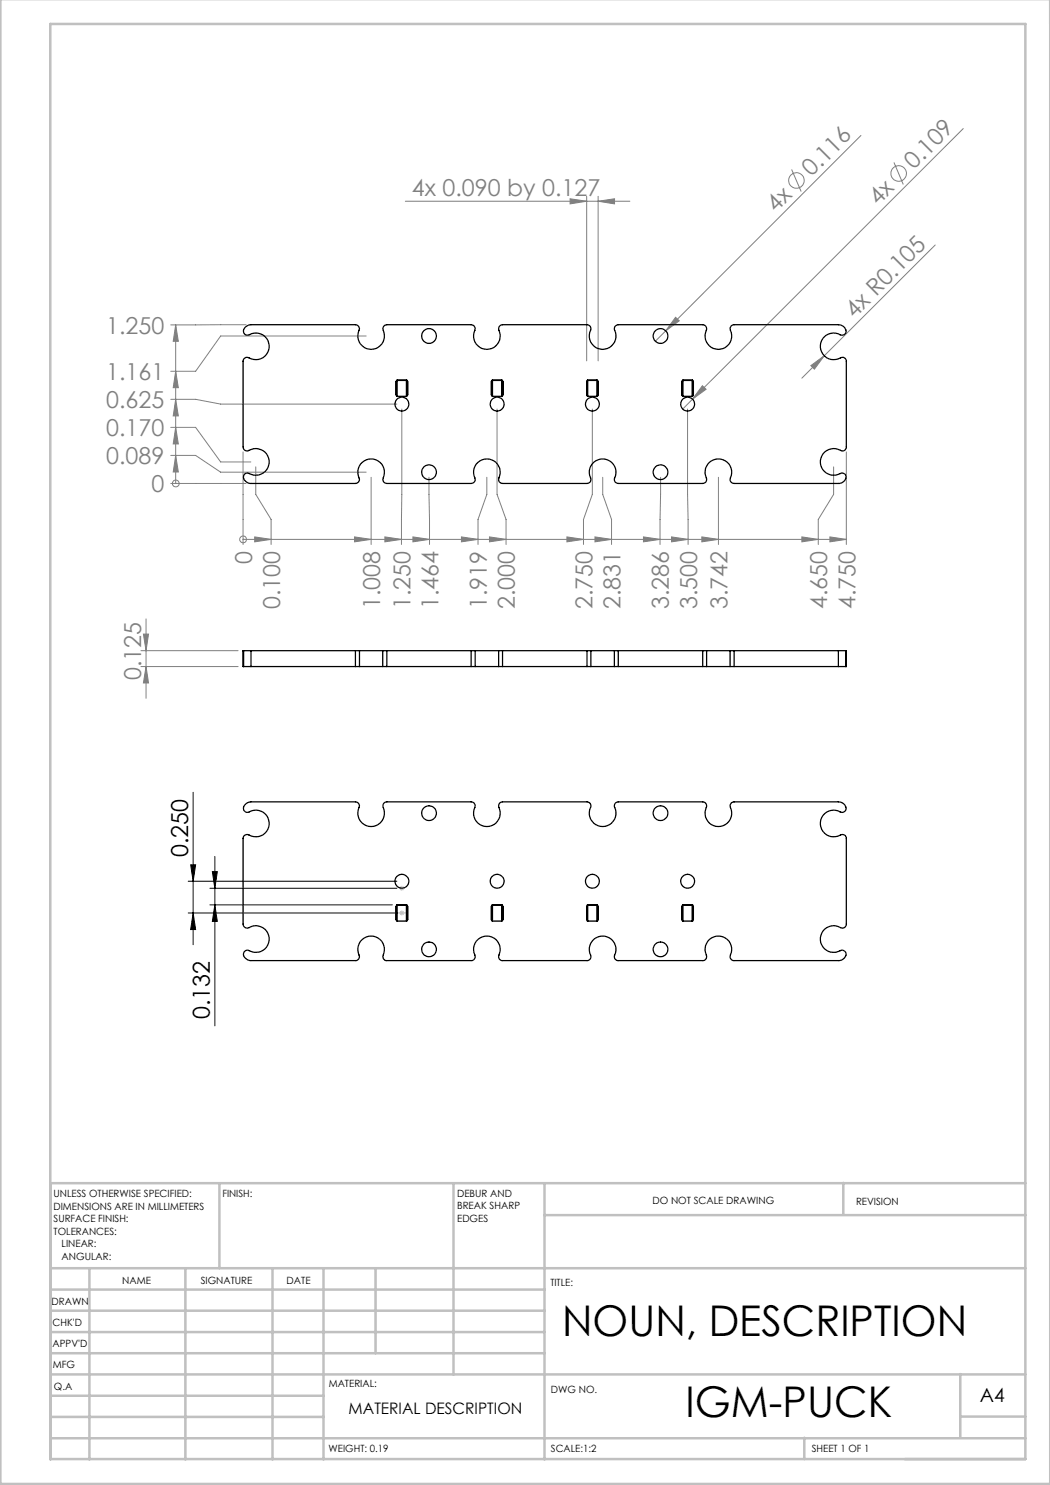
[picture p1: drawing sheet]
<svg xmlns="http://www.w3.org/2000/svg" width="210mm" height="297mm" viewBox="0 0 210 297" stroke-linecap="round" stroke-linejoin="round" font-family="sans-serif">
<g fill="none" stroke="#808080" stroke-width=".2">
<path d="M114 39.8l3.3 .4-3.3 .6zM117.3 39.3v32.9M119.6 39.3v32.9M158.3 33.9l1.9 4.4M172.2 27.1l-41.1 41.2M178.8 32.5l1.9 4.4M192.7 25.7l-54.2 54.1M81.1 40.2h44.9M119.6 40.2l3.3-.4v1zM187 49l-26.6 26.6M34.1 79.9h5l5 .9h35.3M35.1 79.9l.6 3.3h-1.1z"/>
<path d="M35.1 74.3l.6 3.2h-1.1zM35.1 65l.6 3.3h-1.1zM35.1 65v31.7M49.2 64.9l-15.1 .1M73.2 67.2h-29.1l-5 7.1h-5M135.1 63.5l.8 .7-2.8 2zM138.5 79.8l-1.9 2M140.5 77.1l.7 .8-2.7 1.9zM162.2 73.1l2.7-1.9-2 2.6zM34.1 96.7h15.1M34.1 85.5h5l5 6.9h6.1M34.1 91.1h5l5 3.3h29.1"/>
<path d="M35.1 85.5l.6 3.3h-1.1zM35.1 91.1l.6 3.3h-1.1zM35.1 96.7h.1M48.6 90.4v18.5M51.2 93.4v5.5l3 5v5M74.2 95.5v13.4M80.4 81.8l-.1 27.1M85.8 95.5l.1 13.4M97.4 95.5v3.4l-1.8 5v5M99.4 81.8v17.1l1.8 5v5M118.5 81.8v17.1l-1.8 5v5M120.5 95.5v3.4l1.8 5v5"/>
<path d="M132.1 95.5l-.1 13.4M137.5 81.8l.1 27.1M143.7 95.5v13.4M166.7 93.4v5.5l-3 5v5M169.3 90.4v18.5M48.6 107.9h.1M48.6 107.9h120.7M50.9 107.4l3.3 .5-3.3 .5zM70.9 107.4l3.3 .5-3.3 .5zM77 107.4l3.3 .5-3.3 .5zM82.6 107.4l3.3 .5-3.3 .5zM92.3 107.4l3.3 .5-3.3 .5z"/>
<path d="M97.9 107.4l3.3 .5-3.3 .5zM113.4 107.4l3.3 .5-3.3 .5zM119 107.4l3.3 .5-3.3 .5zM128.7 107.4l3.3 .5-3.3 .5zM134.3 107.4l3.3 .5-3.3 .5zM140.4 107.4l3.3 .5-3.3 .5zM160.4 107.4l3.3 .5-3.3 .5zM166 107.4l3.3 .5-3.3 .5zM28.2 133.3h19.4M28.2 130.1h19.4M28.7 126.8h1l-.5 3.3zM29.2 123.8v15.9"/>
<path d="M29.2 133.3l.5 3.3h-1z"/>
<circle cx="159.3" cy="36.1" r="1.56"/>
<circle cx="179.7" cy="34.7" r="1.56"/>
<circle cx="35.2" cy="96.7" r=".69"/>
<circle cx="48.6" cy="107.9" r=".69"/>
</g>
<path d="M38.6 158.5v30.4M37.6 176.2h41.8M38.1 173h1l-.5 3.2zM42 177.7h37.4M42.5 174.3h1l-.5 3.4zM43 171.3v33.9M37.6 182.6h41.8M38.6 182.6l.5 3.3h-1zM42 181h36.5M43 181l.5 3.3h-1z" fill="none" stroke="#000" stroke-width=".2"/>
<path d="M79.9 177.7h1M80 177.3l.7 .7M80.4 177.2v.9M80.7 177.3l-.7 .7M79.9 182.6h1M80 182.2l.7 .7M80.4 182.1v1M80.7 182.2l-.7 .7" fill="none" stroke="#c0c0c0" stroke-width=".2"/>
<path d="M81.5 182.6h-2.2" fill="none" stroke="#c0c0c0" stroke-width=".2" stroke-dasharray="15.2 1.3 1.3 1.3"/>
<g fill="none" stroke="#c0c0c0" stroke-width=".5">
<path d="M.1 -.1v296.9h209.9v-296.9M10.1 4.8h195v287h-195zM43.9 236.6v17M90.7 236.6v38.3M108.9 236.6v55.3M168.7 236.6v6.3M205.1 236.6h-195v55.3M10.1 253.6h195M10.1 257.9h98.8M17.9 253.6v38.3M37.1 253.6v38.3M54.5 253.6v38.3"/>
<path d="M64.7 253.6v38.3M75.1 253.6v17M108.9 243h96.2M10.1 270.6h98.8M10.1 266.4h98.8M10.1 262.1h98.8M10.1 279.1h54.6M10.1 274.9h195M192.1 274.8v12.7M10.1 287.7h195M10.1 283.4h54.6M160.9 287.5v4.3"/>
<path d="M192.1 283.3h13"/>
</g>
<g fill="#000">
<path d="M42.5 174.3h1l-.5 3.4zM43 181l.5 3.3h-1z"/>
<path d="M38.6 182.6l.5 3.3h-1zM38.1 173h1l-.5 3.2z"/>
</g>
<g fill="#808080">
<path d="M162.2 73.1l2.7-1.9-2 2.6z"/>
<path d="M140.5 77.1l.7 .8-2.7 1.9z"/>
<path d="M135.1 63.5l.8 .7-2.8 2z"/>
<path d="M35.1 85.5l.6 3.3h-1.1zM35.1 91.1l.6 3.3h-1.1zM35.1 79.9l.6 3.3h-1.1zM35.1 74.3l.6 3.2h-1.1zM35.1 65l.6 3.3h-1.1z"/>
<path d="M50.9 107.4l3.3 .5-3.3 .5zM70.9 107.4l3.3 .5-3.3 .5zM77 107.4l3.3 .5-3.3 .5zM82.6 107.4l3.3 .5-3.3 .5zM92.3 107.4l3.3 .5-3.3 .5zM97.9 107.4l3.3 .5-3.3 .5zM119 107.4l3.3 .5-3.3 .5zM113.4 107.4l3.3 .5-3.3 .5zM128.7 107.4l3.3 .5-3.3 .5zM134.3 107.4l3.3 .5-3.3 .5zM140.4 107.4l3.3 .5-3.3 .5zM160.4 107.4l3.3 .5-3.3 .5zM166 107.4l3.3 .5-3.3 .5z"/>
<path d="M114 39.8l3.3 .4-3.3 .6zM119.6 40.2l3.3-.4v1z"/>
<path d="M29.2 133.3l.5 3.3h-1zM28.7 126.8h1l-.5 3.3z"/>
</g>
<g fill="none" stroke="#000" stroke-width=".25">
<path d="M49 65.5l.7-.5 .5-.1 21.1 .1a.97 .97 0 0 1 .3 1.5 2.67 2.67 0 0 0 3 3.3 2.67 2.67 0 0 0 2-3.9l.2-.7 .6-.3h16.8a.93 .93 0 0 1 .8 .7 .93 .93 0 0 1-.2 .9 2.67 2.67 0 0 0 2.9 3.3 2.67 2.67 0 0 0 2-3.9l.3-.7 .5-.3h16.9a.91 .91 0 0 1 .8 .7 .91 .91 0 0 1-.3 .9 2.67 2.67 0 0 0 3 3.3 2.67 2.67 0 0 0 2-3.9l.2-.7 .5-.3h16.9a.79 .79 0 0 1 .8 1.2 2.69 2.69 0 0 0 2.5 3.8 2.69 2.69 0 0 0 2.2-4v-.4l.3-.3 .5-.3h20.9a1.4 1.4 0 0 1 1.4 1.8l-.4 .3h-.4a2.7 2.7 0 0 0-4.2 2.3 2.7 2.7 0 0 0 4.2 2.2h.4l.6 .5v17.4a.75 .75 0 0 1-.4 .7 .75 .75 0 0 1-.8 0 2.69 2.69 0 0 0-4 2.4 2.69 2.69 0 0 0 4.2 2.1 .88 .88 0 0 1 .9 .6 .88 .88 0 0 1-.4 1.1l-.9 .4h-21.1a.91 .91 0 0 1-.8-.6 .91 .91 0 0 1 .3-1 2.67 2.67 0 0 0-3-3.3 2.67 2.67 0 0 0-2 3.9l-.1 .6-.7 .4h-16.9a.77 .77 0 0 1-.7-1.1 2.67 2.67 0 0 0-2.5-3.8 2.67 2.67 0 0 0-2.2 3.9l-.1 .6-.7 .4h-16.9a.77 .77 0 0 1-.7-1.1 2.68 2.68 0 0 0-2.5-3.8 2.68 2.68 0 0 0-2.3 3.9v.5l-.2 .3-.6 .2h-16.8a.77 .77 0 0 1-.7-1.1 2.68 2.68 0 0 0-2.6-3.8 2.68 2.68 0 0 0-2.2 3.9l-.1 .6-.7 .4h-20.9a1.39 1.39 0 0 1-1.4-1.7l.3-.3a1.15 1.15 0 0 1 1.2 .2 2.68 2.68 0 0 0 3.5-2.9 2.68 2.68 0 0 0-4.2-1.8l-.6-.1-.3-.3-.1-.4v-17.2a.93 .93 0 0 1 .7-.7 .93 .93 0 0 1 1 .3 2.69 2.69 0 0 0 3.5-2.9 2.69 2.69 0 0 0-4.2-1.9 .84 .84 0 0 1-.9-.5 .84 .84 0 0 1 .3-1zM79.4 76.1h.1M79.4 79.3l-.2-.2 .1-3 2.1-.1 .1 .3v2.7l-.2 .3M79.4 79.3h1.9M79.4 76.1v3.2M79.4 76.1h1.9M81.3 76.1v3.2M81.4 76.1h-.1M98.4 76.1h.1M98.5 79.3l-.2-.2v-2.9l.2-.2h1.9l.2 .3v2.7l-.3 .3M98.5 79.3h1.8M98.5 76.1v3.2"/>
<path d="M98.5 76.1h1.8M100.3 76.1v3.2M100.4 76.1h-.1M117.5 76.1h.1M117.5 79.3l-.2-.2 .1-3 2.1-.1 .1 .3v2.7l-.2 .3M117.5 79.3h1.9M117.5 76.1v3.2M117.5 76.1h1.9M119.4 76.1v3.2M119.5 76.1h-.1M136.5 76.1h.1M136.6 79.3l-.2-.2 .1-3 2-.1 .2 .3v2.7l-.3 .3"/>
<path d="M136.6 79.3h1.8M136.6 76.1v3.2M136.6 76.1h1.8M138.4 76.1v3.2M138.5 76.1h-.1M48.7 130.1h.1M48.7 130.1v3.2M48.7 133.3h.1M48.7 133.3h1.5M48.7 130.1h1.5M50.2 130.1h20.9M50.2 133.3h20.9"/>
<path d="M50.2 130.1v3.2M71.1 133.3h.8M71.1 130.1h.8M71.1 130.1v3.2M71.9 133.3h4.7M71.9 130.1h4.7M71.9 130.1v3.2M76.6 133.3h.8M76.6 130.1h.8M76.6 130.1v3.2M77.4 130.1h16.8M77.4 133.3h16.8"/>
<path d="M77.4 130.1v3.2M94.2 130.1h.8M94.2 133.3h.8M94.2 130.1v3.2M95 133.3h4.7M95 130.1h4.7M95 130.1v3.2M99.7 133.3h.8M99.7 130.1h.8M99.7 130.1v3.2M100.5 130.1h16.9M100.5 133.3h16.9"/>
<path d="M100.5 130.1v3.2M117.4 130.1h.8M117.4 133.3h.8M117.4 130.1v3.2M118.2 133.3h4.7M118.2 130.1h4.7M118.2 130.1v3.2M122.9 133.3h.7M122.9 130.1h.7M122.9 130.1v3.2M123.6 130.1v3.2M123.6 130.1h16.9"/>
<path d="M123.6 133.3h16.9M140.5 133.3h.8M140.5 130.1h.8M140.5 130.1v3.2M141.3 133.3h4.7M141.3 130.1h4.7M141.3 130.1v3.2M146 133.3h.8M146 130.1h.8M146 130.1v3.2M146.8 130.1h20.9M146.8 133.3h20.9"/>
<path d="M146.8 130.1v3.2M167.7 130.1h1.5M167.7 133.3h1.5M167.7 130.1v3.2M169.2 133.3h.1M169.2 130.1v3.2M49 161l.7-.6h.5h21.1a.97 .97 0 0 1 .3 1.6 2.68 2.68 0 0 0 3 3.3 2.68 2.68 0 0 0 2-4l.2-.7 .6-.2h16.8a.93 .93 0 0 1 .8 .6 .93 .93 0 0 1-.2 1 2.68 2.68 0 0 0 2.9 3.3 2.68 2.68 0 0 0 2-4l.3-.7 .5-.2h16.9a.91 .91 0 0 1 .8 .6 .91 .91 0 0 1-.3 1 2.68 2.68 0 0 0 3 3.3 2.68 2.68 0 0 0 2-4l.2-.7 .5-.2h16.9a.79 .79 0 0 1 .8 1.1 2.69 2.69 0 0 0 2.5 3.8 2.69 2.69 0 0 0 2.2-4v-.4l.3-.3 .5-.2h20.9a1.4 1.4 0 0 1 1.4 1.7l-.4 .3-.4 .1a2.7 2.7 0 0 0-4.2 2.2 2.7 2.7 0 0 0 4.2 2.2l.6 .1 .4 .5v17.3a.78 .78 0 0 1-1.2 .7 2.68 2.68 0 0 0-4 2.4 2.68 2.68 0 0 0 4.2 2.1 .88 .88 0 0 1 .9 .7 .88 .88 0 0 1-.4 1l-.9 .4h-21.1a.91 .91 0 0 1-.8-.6 .91 .91 0 0 1 .3-1 2.68 2.68 0 0 0-3-3.3 2.68 2.68 0 0 0-2 4l-.1 .6-.5 .3h-17.1a.77 .77 0 0 1-.7-1.1 2.67 2.67 0 0 0-2.5-3.8 2.67 2.67 0 0 0-2.2 4l-.1 .6-.5 .3h-17.1a.77 .77 0 0 1-.7-1.1 2.68 2.68 0 0 0-2.6-3.8 2.68 2.68 0 0 0-2.2 4l-.1 .6-.5 .3h-17a.77 .77 0 0 1-.7-1.1 2.68 2.68 0 0 0-2.6-3.8 2.68 2.68 0 0 0-2.2 4l-.1 .6-.5 .3h-21.1a1.39 1.39 0 0 1-1.4-1.7l.3-.3a1.15 1.15 0 0 1 1.2 .2 2.68 2.68 0 0 0 3.5-2.9 2.68 2.68 0 0 0-4.2-1.8l-.6-.1-.3-.3-.1-.4v-17.1a.93 .93 0 0 1 .7-.8 .93 .93 0 0 1 1 .3 2.69 2.69 0 0 0 3.5-2.9 2.69 2.69 0 0 0-4.2-1.8 .84 .84 0 0 1-.9-.5 .84 .84 0 0 1 .3-1zM79.4 181h.1M79.4 184.2l-.2-.2v-2.8l.2-.2h1.9l.2 .1v2.9l-.2 .2M79.4 181v3.2M79.4 184.2h1.9M79.4 181h1.9"/>
<path d="M81.3 181v3.2M81.4 181h-.1M98.4 181h.1M98.5 184.2l-.2-.2v-2.8l.2-.2h1.8l.2 .1 .1 2.9-.3 .2M98.5 181v3.2M98.5 184.2h1.8M98.5 181h1.8M100.3 181v3.2M100.4 181h-.1M117.5 181h.1M117.5 184.2l-.2-.2v-2.8l.2-.2h1.9l.2 .1v2.9l-.2 .2M117.5 181v3.2"/>
<path d="M117.5 184.2h1.9M117.5 181h1.9M119.4 181v3.2M119.5 181h-.1M136.5 181h.1M136.6 184.2l-.2-.2v-2.8l.2-.2h1.8l.2 .1 .1 2.9-.3 .2M136.6 181v3.2M136.6 184.2h1.8M136.6 181h1.8M138.4 181v3.2M138.5 181h-.1"/>
<circle cx="85.8" cy="67.2" r="1.47"/>
<circle cx="132.1" cy="67.2" r="1.48"/>
<circle cx="80.4" cy="80.8" r="1.4"/>
<circle cx="85.8" cy="94.4" r="1.47"/>
<circle cx="99.4" cy="80.8" r="1.4"/>
<circle cx="118.5" cy="80.8" r="1.4"/>
<circle cx="132.1" cy="94.4" r="1.48"/>
<circle cx="137.5" cy="80.8" r="1.4"/>
<circle cx="80.4" cy="176.3" r="1.39"/>
<circle cx="85.8" cy="162.6" r="1.47"/>
<circle cx="99.4" cy="176.3" r="1.39"/>
<circle cx="118.5" cy="176.3" r="1.39"/>
<circle cx="132.1" cy="162.6" r="1.48"/>
<circle cx="137.5" cy="176.3" r="1.39"/>
<circle cx="85.8" cy="189.9" r="1.46"/>
<circle cx="132.1" cy="189.9" r="1.47"/>
</g>
<g font-size="8.5">
<text x="112.4" y="267.2">NOUN, DESCRIPTION</text>
<text x="137.1" y="283.5">IGM-PUCK</text>
</g>
<g font-size="4.7" fill="#808080">
<text x="162.3" y="35.5" transform="rotate(-45 162.3 35.5)">0.116</text>
<text x="182.8" y="34.1" transform="rotate(-45 182.8 34.1)">0.109</text>
<text x="82.4" y="39.2">4x 0.090 by 0.127</text>
<text x="175.6" y="41.2" transform="rotate(-45 175.6 41.2)">4x</text>
<text x="155.2" y="42.6" transform="rotate(-45 155.2 42.6)">4x</text>
<text x="170.9" y="63.7" transform="rotate(-45 170.9 63.7)">4x R0.105</text>
<text x="21.2" y="66.7">1.250</text>
<text x="21.2" y="76">1.161</text>
<text x="21.2" y="81.6">0.625</text>
<text x="21.2" y="87.2">0.170</text>
<text x="21.2" y="92.8">0.089</text>
<text x="30.3" y="98.4">0</text>
<text x="50.4" y="112.8" transform="rotate(-90 50.4 112.8)">0</text>
<text x="56" y="121.8" transform="rotate(-90 56 121.8)">0.100</text>
<text x="76" y="121.8" transform="rotate(-90 76 121.8)">1.008</text>
<text x="82.1" y="121.8" transform="rotate(-90 82.1 121.8)">1.250</text>
<text x="87.7" y="121.8" transform="rotate(-90 87.7 121.8)">1.464</text>
<text x="97.4" y="121.8" transform="rotate(-90 97.4 121.8)">1.919</text>
<text x="103" y="121.8" transform="rotate(-90 103 121.8)">2.000</text>
<text x="118.5" y="121.8" transform="rotate(-90 118.5 121.8)">2.750</text>
<text x="124.1" y="121.8" transform="rotate(-90 124.1 121.8)">2.831</text>
<text x="133.8" y="121.8" transform="rotate(-90 133.8 121.8)">3.286</text>
<text x="139.4" y="121.8" transform="rotate(-90 139.4 121.8)">3.500</text>
<text x="145.5" y="121.8" transform="rotate(-90 145.5 121.8)">3.742</text>
<text x="165.5" y="121.8" transform="rotate(-90 165.5 121.8)">4.650</text>
<text x="171.1" y="121.8" transform="rotate(-90 171.1 121.8)">4.750</text>
<text x="28.2" y="136" transform="rotate(-90 28.2 136)">0.125</text>
</g>
<g font-size="4.7">
<text x="37.6" y="171.4" transform="rotate(-90 37.6 171.4)">0.250</text>
<text x="42" y="203.9" transform="rotate(-90 42 203.9)">0.132</text>
</g>
<text font-size="3.9" x="196" y="280.4">A4</text>
<text font-size="3.2" x="69.7" y="282.8">MATERIAL DESCRIPTION</text>
<g font-size="2">
<text x="10.7" y="239.5">UNLESS OTHERWISE SPECIFIED:</text>
<text x="44.5" y="239.5">FINISH:</text>
<text x="91.4" y="239.4">DEBUR AND</text>
<text x="10.7" y="242">DIMENSIONS ARE IN MILLIMETERS</text>
<text x="10.7" y="244.5">SURFACE FINISH:</text>
<text x="91.4" y="241.9">BREAK SHARP</text>
<text x="91.4" y="244.4">EDGES</text>
<text x="130.5" y="240.8">DO NOT SCALE DRAWING</text>
<text x="171.2" y="241">REVISION</text>
<text x="10.7" y="247">TOLERANCES:</text>
<text x="12.3" y="249.5">LINEAR:</text>
<text x="12.3" y="252">ANGULAR:</text>
<text x="24.4" y="256.9">NAME</text>
<text x="40.1" y="256.8">SIGNATURE</text>
<text x="57.3" y="256.8">DATE</text>
<text x="110.1" y="257.1">TITLE:</text>
<text x="10.3" y="260.9">DRAWN</text>
<text x="10.5" y="269.3">APPV'D</text>
<text x="10.5" y="265.2">CHK'D</text>
<text x="10.6" y="273.6">MFG</text>
<text x="10.8" y="278">Q.A</text>
<text x="65.8" y="277.4">MATERIAL:</text>
<text x="110.2" y="278.5">DWG NO.</text>
<text x="65.7" y="290.4">WEIGHT: 0.19</text>
<text x="110.2" y="290.5">SCALE:1:2</text>
<text x="162.4" y="290.4">SHEET 1 OF 1</text>
</g>
</svg>
